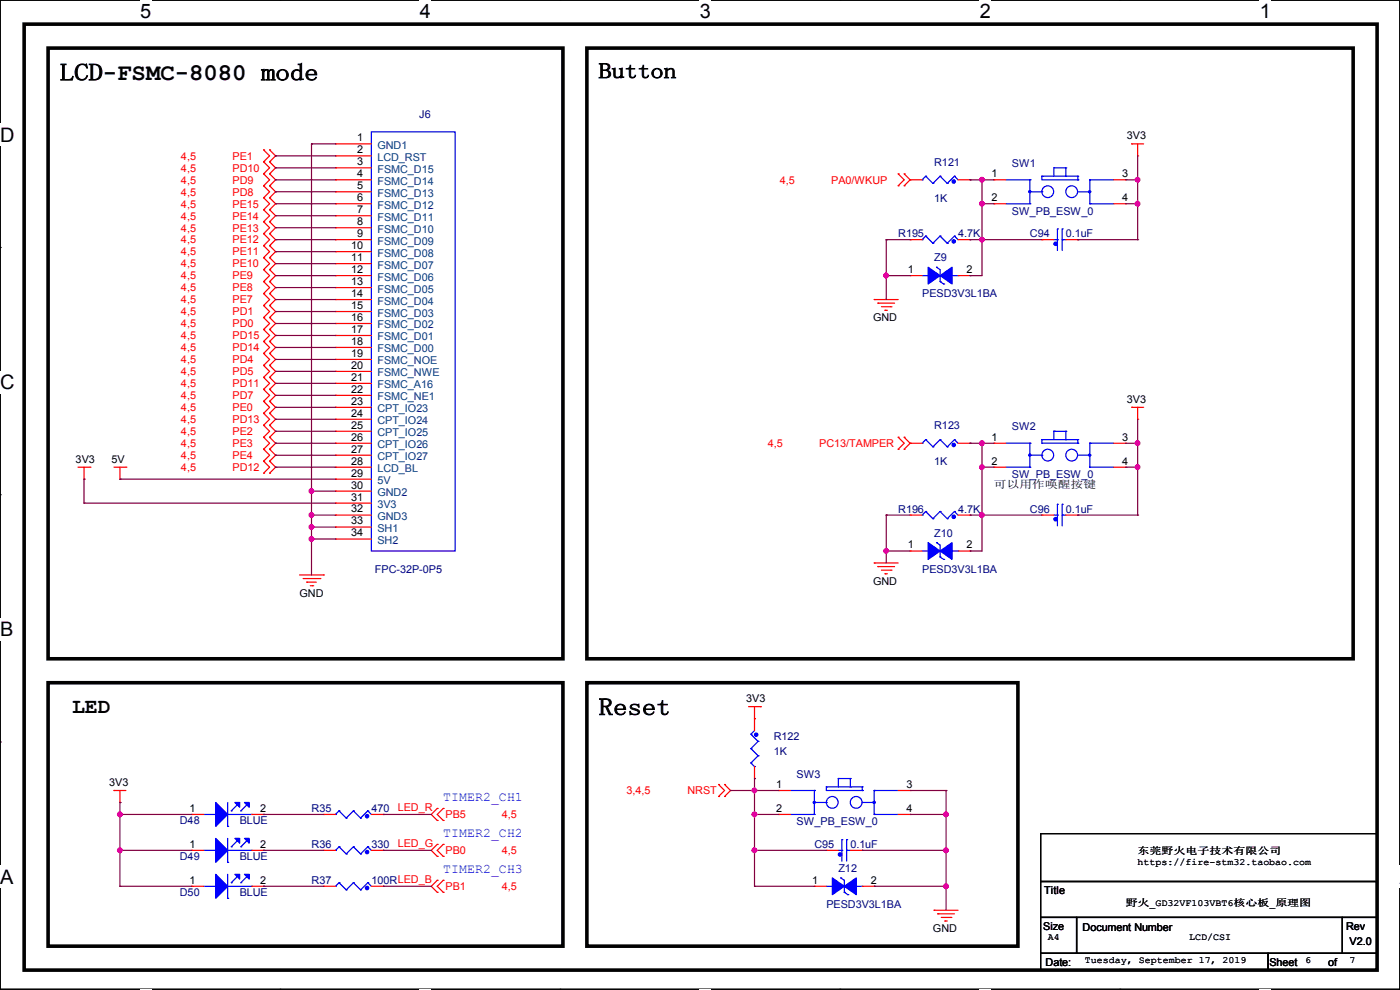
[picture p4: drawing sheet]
<svg xmlns="http://www.w3.org/2000/svg" width="297mm" height="210mm" viewBox="0 0 297 210" stroke-linecap="round" stroke-linejoin="round" font-family="sans-serif">
<path d="M0 0h297v209.8h-297z" fill="none" stroke="#000" stroke-width=".25"/>
<g fill="#fff">
<path d="M29.7 0h2.4v4.8h-2.4z"/>
<path d="M29.7 209.8h2.4v.2h-2.4z"/>
</g>
<path d="M59.4 0h.1M59.4 209.8h.1" fill="none" stroke="#000" stroke-width=".25"/>
<g fill="#fff">
<path d="M89.1 0h2.3v4.8h-2.3z"/>
<path d="M89.1 209.8h2.3v.2h-2.3z"/>
</g>
<path d="M118.8 0h.1M118.8 209.8h.1" fill="none" stroke="#000" stroke-width=".25"/>
<g fill="#fff">
<path d="M148.5 0h2.3v4.8h-2.3z"/>
<path d="M148.5 209.8h2.3v.2h-2.3z"/>
</g>
<path d="M178.2 0h.1M178.2 209.8h.1" fill="none" stroke="#000" stroke-width=".25"/>
<g fill="#fff">
<path d="M207.9 0h2.3v4.8h-2.3z"/>
<path d="M207.9 209.8h2.3v.2h-2.3z"/>
</g>
<path d="M237.6 0h.1M237.6 209.8h.1" fill="none" stroke="#000" stroke-width=".25"/>
<g fill="#fff">
<path d="M267.3 0h2.3v4.8h-2.3z"/>
<path d="M267.3 209.8h2.3v.2h-2.3z"/>
<path d="M0 26.2h3.1v4.8h-3.1z"/>
<path d="M0 78.7h3.1v4.7h-3.1z"/>
</g>
<path d="M0 52.5h.1M297 52.5h.1" fill="none" stroke="#000" stroke-width=".25"/>
<path d="M0 131.1h2.9v4.8h-2.9z" fill="#fff"/>
<path d="M0 104.9h.1M297 104.9h.1" fill="none" stroke="#000" stroke-width=".25"/>
<g fill="#fff">
<path d="M0 183.6h2.9v4.7h-2.9z"/>
<path d="M296.9 183.6h.1v4.7h-.1z"/>
</g>
<path d="M0 157.4h.1M297 157.4h.1M220.8 176.8h71.3v10.2h-71.3zM220.8 194.6h7.6v7.6h-7.6zM220.8 187h71.3v7.6h-71.3zM228.4 194.6h56.4v7.6h-56.4zM284.8 194.6h7.3v7.6h-7.3zM220.8 202.2h48.2v3.6h-48.2zM269 202.2h23.1v3.6h-23.1z" fill="none" stroke="#000" stroke-width=".25"/>
<path d="M5.1 5.1h287v200.7h-287zM10.2 10.2h109.2v129.5h-109.2zM124.5 10.2h162.6v129.5h-162.6zM10.2 144.8h109.2v55.9h-109.2zM124.5 144.8h91.4v55.9h-91.4z" fill="none" stroke="#000" stroke-width=".76"/>
<g fill="none" stroke="#f00" stroke-width=".25">
<path d="M55.9 34.3h.1M55.9 31.8h.1M55.9 36.9h.1M55.9 39.4h.1M55.9 31.8l1.3 1.3-1.3 1.2M55.9 34.3l1.3 1.3-1.3 1.3M55.9 36.9l1.3 1.2-1.3 1.3M55.9 39.4l1.3 1.3-1.3 1.3M57.2 31.8h.1M57.2 34.3h.1M57.2 36.9h.1M57.2 39.4h.1"/>
<path d="M57.2 31.8l1.3 1.3-1.3 1.2M57.2 34.3l1.3 1.3-1.3 1.3M57.2 36.9l1.3 1.2-1.3 1.3M57.2 39.4l1.3 1.3-1.3 1.3M71.2 30.5h7.6M71.2 33.1h7.6M71.2 35.6h7.6M71.2 38.1h7.6M71.2 30.5h.1M71.2 33.1h.1M71.2 35.6h.1M71.2 38.1h.1"/>
<path d="M190.5 36.9l1.3 1.2-1.3 1.3M190.5 39.4h.1M190.5 36.9h.1M191.8 36.9h.1M191.8 39.4h.1M191.8 36.9l1.3 1.2M193.1 38.1h2.5M193.1 38.1h.1M193.1 38.1l-1.3 1.3M203.2 38.1h2.6M205.8 38.1h.1M210.9 38.1h.1"/>
<path d="M210.9 38.1h2.5M236.3 38.1h2.5M238.8 38.1h.1M240.1 30.5h.1M240.1 30.5h2.5M241.3 33.1h.1M241.3 30.5v2.6M55.9 42h.1M55.9 44.5h.1M55.9 47h.1M55.9 49.6h.1M55.9 52.1h.1"/>
<path d="M55.9 54.7h.1M55.9 57.2h.1M55.9 59.7h.1M55.9 42l1.3 1.2-1.3 1.3M55.9 44.5l1.3 1.3-1.3 1.2M55.9 47l1.3 1.3-1.3 1.3M55.9 49.6l1.3 1.2-1.3 1.3M55.9 52.1l1.3 1.3-1.3 1.3M55.9 54.7l1.3 1.2-1.3 1.3M55.9 57.2l1.3 1.3-1.3 1.2M55.9 59.7l1.3 1.3-1.3 1.3M57.2 42h.1"/>
<path d="M57.2 44.5h.1M57.2 47h.1M57.2 49.6h.1M57.2 52.1h.1M57.2 54.7h.1M57.2 57.2h.1M57.2 59.7h.1M57.2 42l1.3 1.2-1.3 1.3M57.2 44.5l1.3 1.3-1.3 1.2M57.2 47l1.3 1.3-1.3 1.3M57.2 49.6l1.3 1.2-1.3 1.3M57.2 52.1l1.3 1.3-1.3 1.3"/>
<path d="M57.2 54.7l1.3 1.2-1.3 1.3M57.2 57.2l1.3 1.3-1.3 1.2M57.2 59.7l1.3 1.3-1.3 1.3M71.2 40.7h7.6M71.2 43.2h7.6M71.2 45.8h7.6M71.2 48.3h7.6M71.2 50.8h7.6M71.2 53.4h7.6M71.2 55.9h7.6M71.2 58.5h7.6M71.2 40.7h.1"/>
<path d="M71.2 43.2h.1M71.2 45.8h.1M71.2 48.3h.1M71.2 50.8h.1M71.2 53.4h.1M71.2 55.9h.1M71.2 58.5h.1M193.1 50.8h2.5M193.1 58.5h2.5M193.1 58.5h.1M193.1 50.8h.1M203.2 50.8h2.6"/>
<path d="M203.2 58.5h2.6M205.8 58.5h.1M205.8 50.8h.1M210.9 43.2h.1M210.9 43.2h2.5M221 50.8h.1M221 50.8h2.6M226.1 50.8h2.5M228.6 50.8h.1M236.3 43.2h2.5M238.8 43.2h.1M55.9 62.3h.1"/>
<path d="M55.9 64.8h.1M55.9 67.4h.1M55.9 69.9h.1M55.9 72.4h.1M55.9 75h.1M55.9 77.5h.1M55.9 62.3l1.3 1.2-1.3 1.3M55.9 64.8l1.3 1.3-1.3 1.3M55.9 67.4l1.3 1.2-1.3 1.3M55.9 69.9l1.3 1.3-1.3 1.2M55.9 72.4l1.3 1.3-1.3 1.3M55.9 75l1.3 1.2-1.3 1.3"/>
<path d="M55.9 77.5l1.3 1.3-1.3 1.3M57.2 62.3h.1M57.2 64.8h.1M57.2 67.4h.1M57.2 69.9h.1M57.2 72.4h.1M57.2 75h.1M57.2 77.5h.1M57.2 62.3l1.3 1.2-1.3 1.3M57.2 64.8l1.3 1.3-1.3 1.3M57.2 67.4l1.3 1.2-1.3 1.3M57.2 69.9l1.3 1.3-1.3 1.2"/>
<path d="M57.2 72.4l1.3 1.3-1.3 1.3M57.2 75l1.3 1.2-1.3 1.3M57.2 77.5l1.3 1.3-1.3 1.3M71.2 63.5h7.6M71.2 61h7.6M71.2 66.1h7.6M71.2 68.6h7.6M71.2 71.2h7.6M71.2 73.7h7.6M71.2 76.2h7.6M71.2 78.8h7.6M71.2 61h.1"/>
<path d="M71.2 63.5h.1M71.2 66.1h.1M71.2 68.6h.1M71.2 71.2h.1M71.2 73.7h.1M71.2 76.2h.1M71.2 78.8h.1M185.5 63.5h.1M185.5 63.5h5M186.2 64.3h3.6M186.2 64.3h.1M187 65.1h2"/>
<path d="M187.7 65.8h.1M187.7 65.8h.6M189 65.1h.1M16.6 99.1h2.5M17.8 99.1v2.5M19.1 99.1h.1M24.2 99.1h2.5M25.4 99.1v2.5M26.7 99.1h.1M55.9 80.1h.1M55.9 82.6h.1M55.9 85.1h.1"/>
<path d="M55.9 87.7h.1M55.9 90.2h.1M55.9 95.3h.1M55.9 92.8h.1M55.9 97.8h.1M55.9 80.1l1.3 1.2-1.3 1.3M55.9 82.6l1.3 1.3-1.3 1.2M55.9 85.1l1.3 1.3-1.3 1.3M55.9 87.7l1.3 1.2-1.3 1.3M55.9 92.8l1.3 1.2-1.3 1.3M55.9 95.3l1.3 1.3-1.3 1.2M55.9 97.8l1.3 1.3-1.3 1.3"/>
<path d="M55.9 90.2l1.3 1.3-1.3 1.3M57.2 80.1h.1M57.2 82.6h.1M57.2 85.1h.1M57.2 87.7h.1M57.2 90.2h.1M57.2 92.8h.1M57.2 95.3h.1M57.2 97.8h.1M57.2 80.1l1.3 1.2-1.3 1.3M57.2 82.6l1.3 1.3-1.3 1.2M57.2 85.1l1.3 1.3-1.3 1.3"/>
<path d="M57.2 87.7l1.3 1.2-1.3 1.3M57.2 92.8l1.3 1.2-1.3 1.3M57.2 95.3l1.3 1.3-1.3 1.2M57.2 97.8l1.3 1.3-1.3 1.3M57.2 90.2l1.3 1.3-1.3 1.3M71.2 99.1h7.6M71.2 86.4h7.6M71.2 81.3h7.6M71.2 83.9h7.6M71.2 88.9h7.6M71.2 91.5h7.6M71.2 94h7.6"/>
<path d="M71.2 96.6h7.6M71.2 81.3h.1M71.2 83.9h.1M71.2 86.4h.1M71.2 88.9h.1M71.2 91.5h.1M71.2 94h.1M71.2 96.6h.1M71.2 99.1h.1M190.5 92.8l1.3 1.2-1.3 1.3M190.5 95.3h.1M190.5 92.8h.1"/>
<path d="M191.8 92.8h.1M191.8 95.3h.1M191.8 92.8l1.3 1.2M193.1 94h2.5M193.1 94h.1M193.1 94l-1.3 1.3M203.2 94h2.6M205.8 94h.1M210.9 94h.1M210.9 99.1h.1M210.9 99.1h2.5M210.9 94h2.5"/>
<path d="M236.3 99.1h2.5M236.3 94h2.5M238.8 94h.1M238.8 99.1h.1M240.1 86.4h.1M240.1 86.4h2.5M241.3 88.9h.1M241.3 86.4v2.5M17.8 101.6h.1M25.4 101.6h.1M55.9 100.4h.1M57.2 100.4h.1"/>
<path d="M71.2 101.6h7.6M71.2 104.2h7.6M71.2 106.7h7.6M71.2 109.3h7.6M71.2 111.8h7.6M71.2 114.3h7.6M71.2 101.6h.1M71.2 104.2h.1M71.2 106.7h.1M71.2 109.3h.1M71.2 111.8h.1M71.2 114.3h.1"/>
<path d="M185.5 119.4h.1M185.5 119.4h5M193.1 109.3h2.5M193.1 116.9h2.5M193.1 109.3h.1M193.1 116.9h.1M203.2 109.3h2.6M203.2 116.9h2.6M205.8 109.3h.1M205.8 116.9h.1M221 109.3h.1M221 109.3h2.6"/>
<path d="M226.1 109.3h2.5M228.6 109.3h.1M63.5 122h5.1M64.3 122.7h3.6M65.1 123.5h2M65.1 123.5h.1M65.8 124.2h.5M66.3 124.2h.1M67.9 122.7h.1M68.6 122h.1M186.2 120.2h3.6M186.2 120.2h.1"/>
<path d="M187 120.9h2M187.7 121.7h.1M187.7 121.7h.6M189 120.9h.1M158.8 149.9h2.5M160.1 152.4h.1M160.1 149.9v5.1M161.3 149.9h.1M24.2 167.7h.1M24.2 167.7h2.5M25.4 170.2h.1M25.4 167.7v2.5"/>
<path d="M40.7 172.8h2.5M40.7 172.8h.1M53.4 172.8h2.5M55.9 172.8h.1M68.6 172.8h.1M68.6 172.8h2.6M78.8 172.8h2.5M81.3 172.8h.1M92.8 171.5h.1M92.8 174h.1M92.8 179.1h.1M92.8 171.5l-1.3 1.3 1.3 1.2"/>
<path d="M92.8 179.1l-1.3 1.3 1.3 1.3M94 171.5l-1.2 1.3 1.2 1.2M94 179.1l-1.2 1.3 1.2 1.3M94 174h.1M94 171.5h.1M94 179.1h.1M152.4 169h.1M152.4 166.4h.1M152.4 166.4l1.3 1.3-1.3 1.3M153.7 166.4l1.3 1.3-1.3 1.3M153.7 166.4h.1M153.7 169h.1"/>
<path d="M160.1 165.1h.1M160.1 162.6v2.5M165.1 167.7h2.6M165.1 172.8h2.6M165.1 167.7h.1M165.1 172.8h.1M190.5 167.7h2.6M190.5 172.8h2.6M193.1 167.7h.1M193.1 172.8h.1M40.7 180.4h2.5M40.7 188h2.5"/>
<path d="M40.7 180.4h.1M40.7 188h.1M53.4 180.4h2.5M53.4 188h2.5M55.9 180.4h.1M55.9 188h.1M68.6 180.4h.1M68.6 188h.1M68.6 180.4h2.6M68.6 188h2.6M78.8 180.4h2.5M78.8 188h2.5"/>
<path d="M81.3 180.4h.1M81.3 188h.1M92.8 181.7h.1M92.8 186.7h.1M92.8 189.3h.1M92.8 186.7l-1.3 1.3 1.3 1.3M94 186.7l-1.2 1.3 1.2 1.3M94 181.7h.1M94 189.3h.1M94 186.7h.1M172.8 188h2.5M172.8 188h.1"/>
<path d="M175.3 180.4h.1M175.3 180.4h2.5M180.4 180.4h2.5M182.9 180.4h.1M182.9 188h2.6M185.5 188h.1M198.2 193.1h.1M198.2 193.1h5M198.9 193.8h3.6M198.9 193.8h.1M199.7 194.6h2M200.4 195.4h.1"/>
<path d="M200.4 195.4h.6M201.7 194.6h.1"/>
</g>
<g fill="none" stroke="#00f" stroke-width=".25">
<path d="M78.8 28h17.8v88.9h-17.8zM195.6 38.1h.1M196.4 37.4h.1M196.4 37.4l-.8 .7M196.4 37.4l1.5 1.5M197.9 38.9h.1M199.4 37.4h.1M199.4 37.4l-1.5 1.5M199.4 37.4l1.6 1.5M201 38.9h.1M202.5 37.4h.1M202.5 37.4l-1.5 1.5"/>
<path d="M202.5 37.4l.7 .7M213.4 38.1h5.1M218.5 38.1h.1M218.5 38.1v5.1M221 37.4h.1M221 37.4v.7h7.6M221 37.4h7.6M223.6 35.6h.1M223.6 35.6v1.8M223.6 35.6h2.5M226.1 35.6h.1M226.1 37.4h.1"/>
<path d="M226.1 35.6v1.8M228.6 38.1h.1M228.6 37.4h.1M228.6 37.4v.7M231.2 38.1h5.1M231.2 38.1h.1M231.2 38.1v5.1M195.6 50.8h.1M195.6 58.5h1.3M196.4 50.1h.1M196.4 50.1l-.8 .7M196.4 50.1l1.5 1.5"/>
<path d="M196.9 58.5h.1M197.9 51.6h.1M198.7 56.7h.1M198.7 56.7l.7 .5v2.5M199.4 59.7h.1M199.4 50.1h.1M199.4 59.7l.8 .5M199.4 50.1l-1.5 1.5M199.4 50.1l1.6 1.5M201 51.6h.1M202 58.5h1.2M202.5 50.1h.1"/>
<path d="M202.5 50.1l-1.5 1.5M202.5 50.1l.7 .7M203.2 58.5h.1M213.4 43.2h5.1M218.5 43.2h.1M218.5 40.7h2.5M221 40.7h.1M223.6 50.8h.7M224.3 48.6h.1M224.3 50.8h.1M224.3 48.6v4.5M225.3 50.8h.8"/>
<path d="M225.3 48.6h.1M225.3 50.8h.1M225.3 48.6v4.5M228.6 40.7h2.6M231.2 43.2h5.1M231.2 43.2h.1M231.2 40.7h.1M200.2 60.2h.1M195.6 94h.1M196.4 93.3h.1M196.4 93.3l-.8 .7M196.4 93.3l1.5 1.5"/>
<path d="M197.9 94.8h.1M199.4 93.3h.1M199.4 93.3l-1.5 1.5M199.4 93.3l1.6 1.5M201 94.8h.1M202.5 93.3h.1M202.5 93.3l-1.5 1.5M202.5 93.3l.7 .7M213.4 94h5.1M213.4 99.1h5.1M218.5 94h.1M218.5 99.1h.1"/>
<path d="M218.5 94v5.1M218.5 96.6h2.5M221 96.6h.1M221 93.3h.1M221 93.3v.7h7.6M221 93.3h7.6M223.6 91.5h.1M223.6 91.5v1.8M223.6 91.5h2.5M226.1 91.5h.1M226.1 93.3h.1M226.1 91.5v1.8"/>
<path d="M228.6 94h.1M228.6 93.3h.1M228.6 93.3v.7M228.6 96.6h2.6M231.2 94h5.1M231.2 99.1h5.1M231.2 94h.1M231.2 99.1h.1M231.2 96.6h.1M231.2 94v5.1M195.6 109.3h.1M195.6 116.9h1.3"/>
<path d="M196.4 108.5h.1M196.4 108.5l-.8 .8M196.4 108.5l1.5 1.5M196.9 116.9h.1M197.9 110h.1M198.7 115.1h.1M198.7 115.1l.7 .5v2.6M199.4 108.5h.1M199.4 118.2h.1M199.4 108.5l-1.5 1.5M199.4 118.2l.8 .5M199.4 108.5l1.6 1.5"/>
<path d="M200.2 118.7h.1M201 110h.1M202 116.9h1.2M202.5 108.5h.1M202.5 108.5l-1.5 1.5M202.5 108.5l.7 .8M203.2 116.9h.1M223.6 109.3h.7M224.3 107h.1M224.3 109.3h.1M224.3 107v4.5M225.3 109.3h.8"/>
<path d="M225.3 107h.1M225.3 109.3h.1M225.3 107v4.5M159.3 155.7h.1M159.3 158.8h.1M159.3 155.7l1.5 1.6M159.3 158.8l1.5 1.5M160.1 155l-.8 .7M160.8 157.3h.1M160.8 157.3l-1.5 1.5M43.2 172.8h2.6M45.8 172.8h.1"/>
<path d="M48.3 175.3h.1M48.3 170.2v5.1M48.3 177.8v5.1M48.3 172.8h5.1M49.1 172h.1M49.1 179.6h.1M50.3 170.7l-1.2 1.3M50.3 178.4l-1.2 1.2M51.1 172h.1M51.1 179.6h.1M52.4 170.7l-1.3 1.3M52.4 178.4l-1.3 1.2"/>
<path d="M53.4 172.8h.1M71.2 172.8h.1M71.9 172h.1M71.9 179.6h.1M71.9 172l-.7 .8M71.9 179.6l-.7 .8M71.9 172l1.5 1.5M71.9 179.6l1.5 1.5M73.4 173.5h.1M75 172h.1M75 179.6h.1M75 172l-1.6 1.5"/>
<path d="M75 179.6l-1.6 1.5M75 172l1.5 1.5M75 179.6l1.5 1.5M76.5 173.5h.1M78 172h.1M78 179.6h.1M78 172l-1.5 1.5M78 179.6l-1.5 1.5M78 172l.8 .8M78 179.6l.8 .8M159.3 161.8h.1M159.3 161.8l.8 .8"/>
<path d="M160.1 162.6h.1M160.8 160.3h.1M160.8 160.3l-1.5 1.5M167.7 172.8h5.1M167.7 167.7h5.1M172.8 167.7h.1M172.8 172.8h.1M172.8 167.7v5.1M172.8 170.2h2.5M175.3 170.2h.1M175.3 166.9h.1M175.3 166.9v.8h7.6"/>
<path d="M175.3 166.9h7.6M177.8 165.1h.1M177.8 165.1v1.8M177.8 165.1h2.6M178.6 178.1h.1M178.6 178.1v4.6M179.6 178.1h.1M179.6 178.1v4.6M180.4 165.1h.1M180.4 166.9h.1M180.4 165.1v1.8M182.9 167.7h.1"/>
<path d="M182.9 166.9h.1M182.9 170.2h2.6M182.9 166.9v.8M185.5 167.7h.1M185.5 172.8h.1M185.5 170.2h.1M185.5 167.7v5.1M185.5 172.8h5M185.5 167.7h5M43.2 180.4h2.6M43.2 188h2.6M45.8 180.4h.1"/>
<path d="M45.8 188h.1M48.3 182.9h.1M48.3 190.5h.1M48.3 185.5v5M48.3 180.4h5.1M48.3 188h5.1M49.1 187.2h.1M50.3 186l-1.2 1.2M51.1 187.2h.1M52.4 186l-1.3 1.2M53.4 180.4h.1M53.4 188h.1"/>
<path d="M71.2 180.4h.1M71.2 188h.1M71.9 187.2h.1M71.9 187.2l-.7 .8M71.9 187.2l1.5 1.6M73.4 181.1h.1M73.4 188.8h.1M75 187.2h.1M75 187.2l-1.6 1.6M75 187.2l1.5 1.6M76.5 181.1h.1M76.5 188.8h.1"/>
<path d="M78 187.2h.1M78 187.2l-1.5 1.6M78 187.2l.8 .8M175.3 188h1.3M176.6 188h.1M177.8 180.4h.8M178.4 186.2h.1M178.4 186.2l.7 .5v2.6M178.6 180.4h.1M179.1 189.3h.1M179.1 189.3l.8 .5M179.6 180.4h.8"/>
<path d="M179.6 180.4h.1M179.9 189.8h.1M181.7 188h1.2M182.9 188h.1"/>
<circle cx="222.3" cy="40.7" r="1.25"/>
<circle cx="227.4" cy="40.7" r="1.25"/>
<circle cx="222.3" cy="96.5" r="1.25"/>
<circle cx="227.4" cy="96.5" r="1.25"/>
<circle cx="176.6" cy="170.2" r="1.25"/>
<circle cx="181.6" cy="170.2" r="1.25"/>
</g>
<g fill="#00f" stroke="#00f" stroke-width=".25">
<path d="M45.8 170.2l2.5 2.6-2.5 2.5z"/>
<path d="M49.8 170.2h1v1z"/>
<path d="M51.9 170.2h1v1z"/>
<path d="M45.8 177.8l2.5 2.6-2.5 2.5z"/>
<path d="M49.8 177.8h1v1.1z"/>
<path d="M51.9 177.8h1v1.1z"/>
<path d="M45.8 185.5l2.5 2.5-2.5 2.5z"/>
<path d="M49.8 185.5h1v1z"/>
<path d="M51.9 185.5h1v1z"/>
<path d="M196.9 56.7l2.5 1.8-2.5 1.7z" fill-rule="evenodd"/>
<path d="M199.4 58.5l2.6-1.8v3.5z" fill-rule="evenodd"/>
<path d="M176.6 186.2l2.5 1.8-2.5 1.8z" fill-rule="evenodd"/>
<path d="M179.1 188l2.6-1.8v3.6z" fill-rule="evenodd"/>
<path d="M196.9 115.1l2.5 1.8-2.5 1.8z" fill-rule="evenodd"/>
<path d="M199.4 116.9l2.6-1.8v3.6z" fill-rule="evenodd"/>
<circle cx="223.9" cy="110.1" r=".36"/>
<circle cx="160.4" cy="155.9" r=".36"/>
<circle cx="218.5" cy="40.7" r=".23"/>
<circle cx="231.2" cy="40.7" r=".23"/>
<circle cx="202.3" cy="38.5" r=".36"/>
<circle cx="218.5" cy="96.5" r=".23"/>
<circle cx="231.2" cy="96.5" r=".23"/>
<circle cx="202.3" cy="94.4" r=".36"/>
<circle cx="172.7" cy="170.2" r=".23"/>
<circle cx="185.4" cy="170.2" r=".23"/>
<circle cx="202.3" cy="51.2" r=".36"/>
<circle cx="202.3" cy="109.6" r=".36"/>
<circle cx="77.9" cy="173.1" r=".36"/>
<circle cx="178.2" cy="181.3" r=".36"/>
<circle cx="77.9" cy="180.7" r=".36"/>
<circle cx="223.9" cy="51.7" r=".36"/>
<circle cx="77.9" cy="188.4" r=".36"/>
</g>
<g fill="none" stroke="#800040" stroke-width=".25">
<path d="M58.5 33.1h.1M58.5 35.6h.1M58.5 38.1h.1M58.5 33.1h12.7M58.5 35.6h12.7M58.5 38.1h12.7M66.1 30.5h.1M66.1 30.5v91.5M66.1 30.5h5.1M205.8 38.1h5.1M205.8 38.1h.1M208.3 38.1h.1"/>
<path d="M208.3 38.1v20.4h-2.5M238.8 38.1h2.5M241.3 38.1h.1M241.3 33.1v17.7M58.5 40.7h.1M58.5 43.2h.1M58.5 45.8h.1M58.5 48.3h.1M58.5 50.8h.1M58.5 53.4h.1M58.5 55.9h.1M58.5 58.5h.1"/>
<path d="M58.5 40.7h12.7M58.5 43.2h12.7M58.5 45.8h12.7M58.5 48.3h12.7M58.5 50.8h12.7M58.5 53.4h12.7M58.5 55.9h12.7M58.5 58.5h12.7M188 50.8h.1M188 58.5h.1M188 50.8v12.7M188 50.8h5.1"/>
<path d="M188 58.5h5.1M205.8 50.8h15.2M205.8 50.8h.1M205.8 58.5h.1M208.3 50.8h.1M208.3 43.2h.1M208.3 43.2h2.6M228.6 50.8h.1M228.6 50.8h12.7M238.8 43.2h2.5M241.3 43.2h.1M241.3 50.8h.1"/>
<path d="M58.5 61h.1M58.5 63.5h.1M58.5 66.1h.1M58.5 68.6h.1M58.5 71.2h.1M58.5 73.7h.1M58.5 76.2h.1M58.5 78.8h.1M58.5 61h12.7M58.5 63.5h12.7M58.5 66.1h12.7M58.5 68.6h12.7"/>
<path d="M58.5 71.2h12.7M58.5 73.7h12.7M58.5 76.2h12.7M58.5 78.8h12.7M58.5 81.3h.1M58.5 83.9h.1M58.5 86.4h.1M58.5 88.9h.1M58.5 94h.1M58.5 96.6h.1M58.5 99.1h.1M58.5 91.5h.1"/>
<path d="M58.5 81.3h12.7M58.5 83.9h12.7M58.5 86.4h12.7M58.5 88.9h12.7M58.5 94h12.7M58.5 96.6h12.7M58.5 99.1h12.7M58.5 91.5h12.7M205.8 94h5.1M205.8 94h.1M208.3 99.1h.1M208.3 94h.1"/>
<path d="M208.3 94v22.9h-2.5M208.3 99.1h2.6M238.8 94h2.5M238.8 99.1h2.5M241.3 94h.1M241.3 99.1h.1M241.3 88.9v20.4M17.8 101.6h.1M17.8 106.7h.1M17.8 101.6v5.1M17.8 106.7h53.4M25.4 101.6h.1"/>
<path d="M25.4 101.6h45.8M66.1 104.2h.1M66.1 109.3h.1M66.1 111.8h.1M66.1 114.3h.1M66.1 104.2h5.1M66.1 109.3h5.1M66.1 111.8h5.1M66.1 114.3h5.1M188 109.3h.1M188 116.9h.1M188 109.3v10.1"/>
<path d="M188 109.3h5.1M188 116.9h5.1M205.8 109.3h15.2M205.8 109.3h.1M205.8 116.9h.1M208.3 109.3h.1M228.6 109.3h.1M228.6 109.3h12.7M241.3 109.3h.1M25.4 172.8h.1M25.4 170.2h.1M25.4 170.2v17.8"/>
<path d="M25.4 172.8h15.3M55.9 172.8h.1M55.9 172.8h12.7M81.3 172.8h.1M81.3 172.8h10.2M155 167.7h.1M155 167.7h10.1M160.1 172.8h5M160.1 172.8h.1M160.1 165.1h.1M160.1 167.7h.1M160.1 165.1v22.9"/>
<path d="M193.1 167.7h7.6M193.1 172.8h7.6M200.7 172.8h.1M200.7 167.7h.1M200.7 167.7v25.4M25.4 180.4h.1M25.4 188h.1M25.4 180.4h15.3M25.4 188h15.3M55.9 180.4h.1M55.9 188h.1M55.9 180.4h12.7"/>
<path d="M55.9 188h12.7M81.3 180.4h.1M81.3 188h.1M81.3 180.4h10.2M81.3 188h10.2M160.1 180.4h15.2M160.1 180.4h.1M160.1 188h.1M160.1 188h12.7M182.9 180.4h.1M182.9 180.4h17.8M185.5 188h.1"/>
<path d="M185.5 188h15.2M200.7 180.4h.1M200.7 188h.1"/>
</g>
<g fill="#f0f" stroke="#f0f" stroke-width=".25">
<circle cx="66.1" cy="109.2" r=".49"/>
<circle cx="66.1" cy="104.2" r=".49"/>
<circle cx="66.1" cy="111.8" r=".49"/>
<circle cx="66.1" cy="114.3" r=".49"/>
<circle cx="241.3" cy="38.1" r=".49"/>
<circle cx="188" cy="58.4" r=".49"/>
<circle cx="188" cy="116.9" r=".49"/>
<circle cx="208.3" cy="38.1" r=".49"/>
<circle cx="208.3" cy="43.2" r=".49"/>
<circle cx="208.3" cy="50.8" r=".49"/>
<circle cx="200.7" cy="188" r=".49"/>
<circle cx="200.7" cy="180.4" r=".49"/>
<circle cx="200.7" cy="172.7" r=".49"/>
<circle cx="160" cy="167.7" r=".49"/>
<circle cx="160" cy="180.4" r=".49"/>
<circle cx="25.4" cy="172.7" r=".49"/>
<circle cx="25.4" cy="180.4" r=".49"/>
<circle cx="241.3" cy="43.2" r=".49"/>
<circle cx="208.3" cy="94" r=".49"/>
<circle cx="208.3" cy="99.1" r=".49"/>
<circle cx="208.3" cy="109.2" r=".49"/>
<circle cx="241.3" cy="94" r=".49"/>
<circle cx="241.3" cy="99.1" r=".49"/>
<circle cx="160" cy="172.7" r=".49"/>
</g>
<g font-size="5.1">
<text x="12.7" y="17.1">LCD-FSMC-8080 mode</text>
<text x="127" y="151.7">Reset</text>
</g>
<g font-size="4.6">
<text x="127" y="16.6">Button</text>
<text x="15.3" y="151.2">LED</text>
</g>
<g font-size="4.2">
<text x="29.7" y="3.9">5</text>
<text x="89.1" y="3.9">4</text>
<text x="148.5" y="3.9">3</text>
<text x="207.9" y="3.9">2</text>
<text x="267.2" y="3.9">1</text>
<text x="0" y="30.1">D</text>
<text x="0" y="82.5">C</text>
<text x="0" y="135">B</text>
<text x="0" y="187.4">A</text>
<text x="297" y="187.4">A</text>
</g>
<g font-size="2.8" fill="#00f">
<text x="94" y="169.9">TIMER2_CH1</text>
<text x="94" y="177.5">TIMER2_CH2</text>
<text x="94" y="185.2">TIMER2_CH3</text>
</g>
<g font-size="2.3">
<text x="75.7" y="30">1</text>
<text x="239.1" y="29.5">3V3</text>
<text x="75.7" y="32.5">2</text>
<text x="75.7" y="35.1">3</text>
<text x="75.7" y="37.6">4</text>
<text x="75.7" y="40.1">5</text>
<text x="210.4" y="37.6">1</text>
<text x="238.1" y="37.6">3</text>
<text x="75.7" y="42.7">6</text>
<text x="75.7" y="45.2">7</text>
<text x="75.7" y="47.8">8</text>
<text x="210.4" y="42.7">2</text>
<text x="238.1" y="42.7">4</text>
<text x="74.5" y="52.8">10</text>
<text x="75.7" y="50.3">9</text>
<text x="74.5" y="55.4">11</text>
<text x="74.5" y="57.9">12</text>
<text x="192.6" y="57.9">1</text>
<text x="205" y="57.9">2</text>
<text x="74.5" y="60.5">13</text>
<text x="74.5" y="63">14</text>
<text x="74.5" y="65.5">15</text>
<text x="74.5" y="68.1">16</text>
<text x="74.5" y="70.6">17</text>
<text x="185.2" y="68.2">GND</text>
<text x="74.5" y="73.2">18</text>
<text x="74.5" y="75.7">19</text>
<text x="74.5" y="78.2">20</text>
<text x="74.5" y="80.8">21</text>
<text x="74.5" y="83.3">22</text>
<text x="74.5" y="85.9">23</text>
<text x="74.5" y="88.4">24</text>
<text x="239.1" y="85.4">3V3</text>
<text x="74.5" y="90.9">25</text>
<text x="74.5" y="93.5">26</text>
<text x="210.4" y="93.5">1</text>
<text x="238.1" y="93.5">3</text>
<text x="16" y="98.1">3V3</text>
<text x="23.7" y="98.1">5V</text>
<text x="74.5" y="98.6">28</text>
<text x="74.5" y="96">27</text>
<text x="74.5" y="101.1">29</text>
<text x="210.4" y="98.6">2</text>
<text x="238.1" y="98.6">4</text>
<text x="74.5" y="103.6">30</text>
<text x="74.5" y="106.2">31</text>
<text x="210.9" y="103.5">可以用作唤醒按键</text>
<text x="74.5" y="108.7">32</text>
<text x="74.5" y="111.3">33</text>
<text x="74.5" y="113.8">34</text>
<text x="192.6" y="116.3">1</text>
<text x="205" y="116.3">2</text>
<text x="185.2" y="124">GND</text>
<text x="63.5" y="126.6">GND</text>
<text x="158.3" y="148.9">3V3</text>
<text x="23.2" y="166.7">3V3</text>
<text x="164.6" y="167.1">1</text>
<text x="192.3" y="167.1">3</text>
<text x="40.2" y="172.2">1</text>
<text x="55.2" y="172.2">2</text>
<text x="164.6" y="172.2">2</text>
<text x="192.3" y="172.2">4</text>
<text x="40.2" y="179.8">1</text>
<text x="55.2" y="179.8">2</text>
<text x="40.2" y="187.5">1</text>
<text x="55.2" y="187.5">2</text>
<text x="172.3" y="187.5">1</text>
<text x="184.7" y="187.5">2</text>
<text x="221.5" y="189.6">Title</text>
<text x="197.9" y="197.7">GND</text>
<text x="221.3" y="197.2">Size</text>
<text x="229.7" y="197.4">Document Number</text>
<text x="285.6" y="197.2">Rev</text>
<text x="286.3" y="200.5">V2.0</text>
<text x="221.8" y="204.8">Date:</text>
<text x="269.3" y="204.8">Sheet</text>
<text x="281.7" y="204.8">of</text>
</g>
<g font-size="2.3" fill="#000080">
<text x="88.9" y="25">J6</text>
<text x="198.2" y="35.1">R121</text>
<text x="214.7" y="35.4">SW1</text>
<text x="198.2" y="42.8">1K</text>
<text x="214.7" y="45.5">SW_PB_ESW_0</text>
<text x="190.6" y="50.4">R195</text>
<text x="203.3" y="50.4">4.7K</text>
<text x="218.5" y="50.4">C94</text>
<text x="226.1" y="50.4">0.1uF</text>
<text x="198.2" y="55.5">Z9</text>
<text x="195.6" y="63.1">PESD3V3L1BA</text>
<text x="198.2" y="91">R123</text>
<text x="214.7" y="91.3">SW2</text>
<text x="198.2" y="98.6">1K</text>
<text x="214.7" y="101.4">SW_PB_ESW_0</text>
<text x="190.6" y="108.8">R196</text>
<text x="198.2" y="113.9">Z10</text>
<text x="203.3" y="108.8">4.7K</text>
<text x="218.5" y="108.8">C96</text>
<text x="226.1" y="108.8">0.1uF</text>
<text x="79.5" y="121.5">FPC-32P-0P5</text>
<text x="195.6" y="121.5">PESD3V3L1BA</text>
<text x="164.1" y="160.1">1K</text>
<text x="164.1" y="157.1">R122</text>
<text x="169" y="164.9">SW3</text>
<text x="66.1" y="172.3">R35</text>
<text x="78.8" y="172.3">470</text>
<text x="38.1" y="174.8">D48</text>
<text x="50.8" y="174.8">BLUE</text>
<text x="66.1" y="179.9">R36</text>
<text x="78.8" y="179.9">330</text>
<text x="169" y="175.1">SW_PB_ESW_0</text>
<text x="172.8" y="179.9">C95</text>
<text x="180.4" y="179.9">0.1uF</text>
<text x="38.1" y="182.5">D49</text>
<text x="50.8" y="182.5">BLUE</text>
<text x="177.9" y="185">Z12</text>
<text x="38.1" y="190.1">D50</text>
<text x="50.8" y="190.1">BLUE</text>
<text x="66.1" y="187.5">R37</text>
<text x="78.8" y="187.5">100RLED_B</text>
<text x="175.3" y="192.6">PESD3V3L1BA</text>
</g>
<g font-size="2.3" fill="#f00">
<text x="38.4" y="33.9">4,5</text>
<text x="49.3" y="33.9">PE1</text>
<text x="38.4" y="36.4">4,5</text>
<text x="38.4" y="38.9">4,5</text>
<text x="38.4" y="41.5">4,5</text>
<text x="49.3" y="36.4">PD10</text>
<text x="49.3" y="38.9">PD9</text>
<text x="49.3" y="41.5">PD8</text>
<text x="165.4" y="38.9">4,5</text>
<text x="176.3" y="38.9">PA0/WKUP</text>
<text x="38.4" y="44">4,5</text>
<text x="38.4" y="46.6">4,5</text>
<text x="49.3" y="44">PE15</text>
<text x="49.3" y="46.6">PE14</text>
<text x="38.4" y="49.1">4,5</text>
<text x="38.4" y="51.6">4,5</text>
<text x="49.3" y="49.1">PE13</text>
<text x="49.3" y="51.6">PE12</text>
<text x="38.4" y="54.2">4,5</text>
<text x="38.4" y="56.7">4,5</text>
<text x="38.4" y="59.3">4,5</text>
<text x="49.3" y="54.2">PE11</text>
<text x="49.3" y="56.7">PE10</text>
<text x="49.3" y="59.3">PE9</text>
<text x="38.4" y="61.8">4,5</text>
<text x="38.4" y="64.3">4,5</text>
<text x="49.3" y="61.8">PE8</text>
<text x="49.3" y="64.3">PE7</text>
<text x="38.4" y="66.9">4,5</text>
<text x="38.4" y="69.4">4,5</text>
<text x="38.4" y="72">4,5</text>
<text x="49.3" y="66.9">PD1</text>
<text x="49.3" y="69.4">PD0</text>
<text x="49.3" y="72">PD15</text>
<text x="38.4" y="74.5">4,5</text>
<text x="38.4" y="77">4,5</text>
<text x="49.3" y="74.5">PD14</text>
<text x="49.3" y="77">PD4</text>
<text x="38.4" y="79.6">4,5</text>
<text x="38.4" y="82.1">4,5</text>
<text x="49.3" y="79.6">PD5</text>
<text x="49.3" y="82.1">PD11</text>
<text x="38.4" y="84.7">4,5</text>
<text x="38.4" y="87.2">4,5</text>
<text x="38.4" y="89.7">4,5</text>
<text x="49.3" y="84.7">PD7</text>
<text x="49.3" y="87.2">PE0</text>
<text x="49.3" y="89.7">PD13</text>
<text x="38.4" y="94.8">4,5</text>
<text x="38.4" y="92.3">4,5</text>
<text x="49.3" y="94.8">PE3</text>
<text x="49.3" y="92.3">PE2</text>
<text x="162.9" y="94.8">4,5</text>
<text x="173.8" y="94.8">PC13/TAMPER</text>
<text x="38.4" y="97.4">4,5</text>
<text x="38.4" y="99.9">4,5</text>
<text x="49.3" y="97.4">PE4</text>
<text x="49.3" y="99.9">PD12</text>
<text x="84.4" y="172">LED_R</text>
<text x="94.5" y="173.6">PB5</text>
<text x="106.5" y="173.6">4,5</text>
<text x="132.9" y="168.5">3,4,5</text>
<text x="145.8" y="168.5">NRST</text>
<text x="84.4" y="179.7">LED_G</text>
<text x="94.5" y="181.2">PB0</text>
<text x="106.5" y="181.2">4,5</text>
<text x="94.5" y="188.8">PB1</text>
<text x="106.5" y="188.8">4,5</text>
</g>
<g font-size="2.3" fill="#004080">
<text x="80.1" y="31.6">GND1</text>
<text x="80.1" y="34.1">LCD_RST</text>
<text x="80.1" y="36.7">FSMC_D15</text>
<text x="80.1" y="39.2">FSMC_D14</text>
<text x="80.1" y="41.7">FSMC_D13</text>
<text x="80.1" y="44.3">FSMC_D12</text>
<text x="80.1" y="46.8">FSMC_D11</text>
<text x="80.1" y="49.4">FSMC_D10</text>
<text x="80.1" y="51.9">FSMC_D09</text>
<text x="80.1" y="54.4">FSMC_D08</text>
<text x="80.1" y="57">FSMC_D07</text>
<text x="80.1" y="59.5">FSMC_D06</text>
<text x="80.1" y="62.1">FSMC_D05</text>
<text x="80.1" y="64.6">FSMC_D04</text>
<text x="80.1" y="67.1">FSMC_D03</text>
<text x="80.1" y="69.7">FSMC_D02</text>
<text x="80.1" y="72.2">FSMC_D01</text>
<text x="80.1" y="74.8">FSMC_D00</text>
<text x="80.1" y="77.3">FSMC_NOE</text>
<text x="80.1" y="79.8">FSMC_NWE</text>
<text x="80.1" y="82.4">FSMC_A16</text>
<text x="80.1" y="84.9">FSMC_NE1</text>
<text x="80.1" y="87.5">CPT_IO23</text>
<text x="80.1" y="90">CPT_IO24</text>
<text x="80.1" y="92.5">CPT_IO25</text>
<text x="80.1" y="95.1">CPT_IO26</text>
<text x="80.1" y="97.6">CPT_IO27</text>
<text x="80.1" y="100.2">LCD_BL</text>
<text x="80.1" y="102.7">5V</text>
<text x="80.1" y="105.2">GND2</text>
<text x="80.1" y="107.8">3V3</text>
<text x="80.1" y="110.3">GND3</text>
<text x="80.1" y="112.9">SH1</text>
<text x="80.1" y="115.4">SH2</text>
</g>
<g font-size="2">
<text x="241.3" y="183.5">https://fire-stm32.taobao.com</text>
<text x="241.3" y="181.2">东莞野火电子技术有限公司</text>
<text x="238.8" y="192.1">野火_GD32VF103VBT6核心板_原理图</text>
<text x="222.3" y="199.5">A4</text>
<text x="252.3" y="199.5">LCD/CSI</text>
<text x="230.2" y="204.3">Tuesday, September 17, 2019</text>
<text x="276.9" y="204.3">6</text>
<text x="286.3" y="204.3">7</text>
</g>
</svg>
